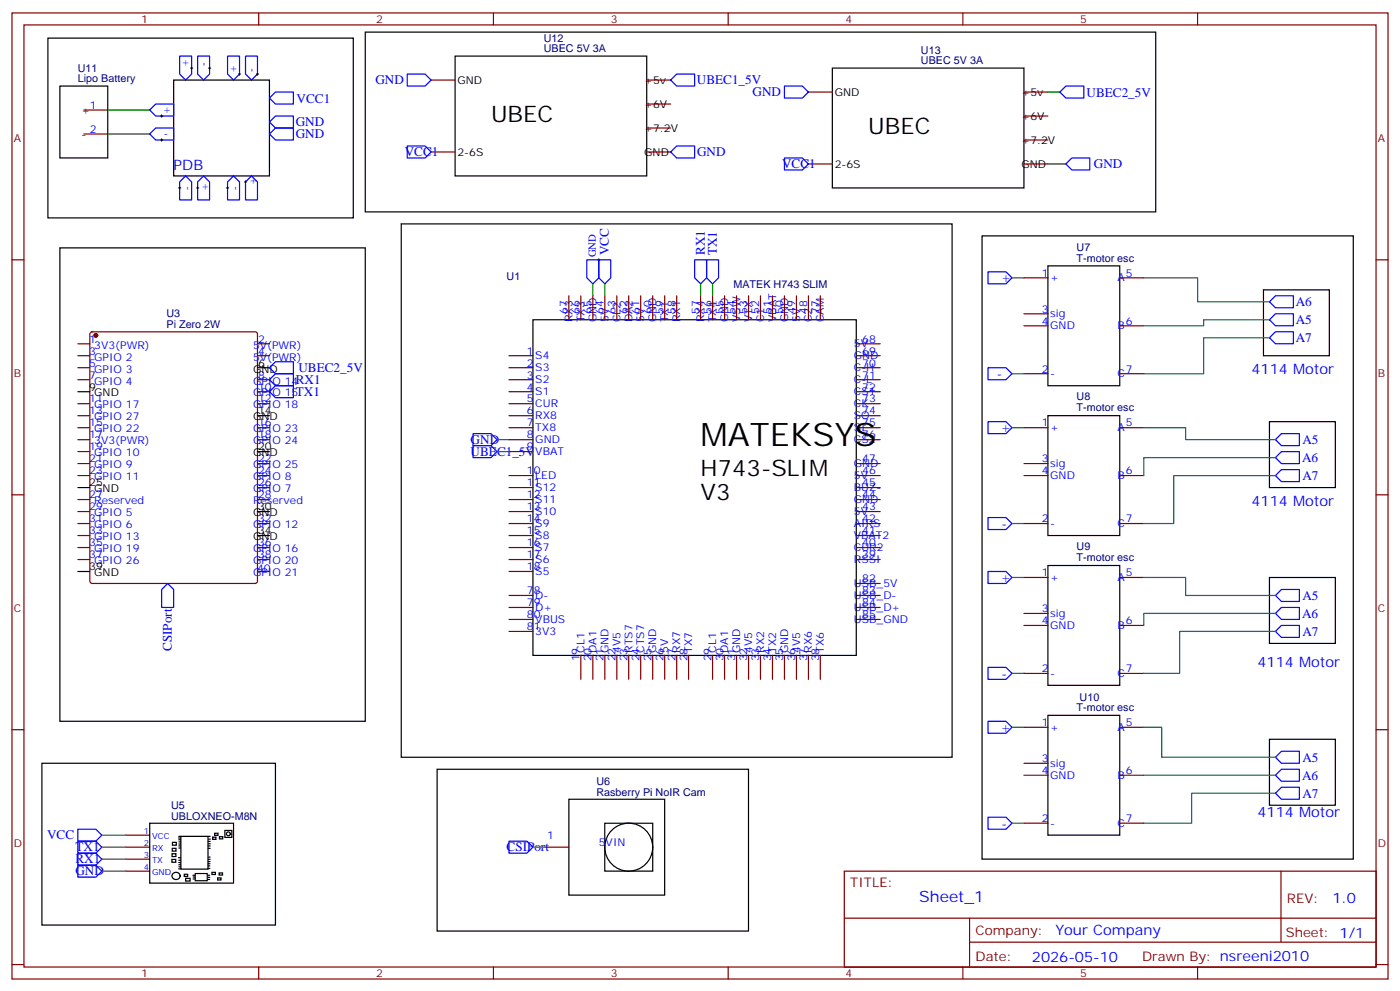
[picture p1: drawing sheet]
<svg xmlns="http://www.w3.org/2000/svg" width="412mm" height="292mm" viewBox="0 0 412 292" stroke-linecap="round" stroke-linejoin="round" font-family="sans-serif">
<g fill="none" stroke="#870000" stroke-width=".35">
<path d="M3.5 3.8h405.4v284.3h-405.4zM7.1 7.3h398.2v277.3h-398.2zM76.2 3.8v3.5M145.3 3.8v3.5M214.5 3.8v3.5M283.6 3.8v3.5M352.8 3.8v3.5M24.7 32.4h7M24.7 39.4h7M127 23.6h7.1M190.5 23.6h7.1M190.5 30.6h7.1"/>
<path d="M190.5 37.7h7.1M238.1 27.1h7.1M301.6 27.1h7.1M301.6 34.1h7.1M127 44.7h7.1M190.5 44.7h7.1M238.1 48.3h7.1M301.6 48.3h7.1M301.6 41.2h7.1M3.5 76.5h3.6M405.3 76.5h3.6M26.7 97.9l.5-.3h47.9l.7 .5v72.9l-.4 .7h-48.2l-.7-.4v-72.9z"/>
<path d="M167.6 87.1v7M171.1 87.1v7M174.6 87.1v7M178.2 87.1v7M181.7 87.1v7M185.2 87.1v7M188.7 87.1v7M192.3 87.1v7M195.8 87.1v7M199.3 87.1v7M206.4 87.1v7M209.9 87.1v7"/>
<path d="M213.4 87.1v7M217 87.1v7M220.5 87.1v7M224 87.1v7M227.5 87.1v7M231.1 87.1v7M234.6 87.1v7M238.1 87.1v7M241.7 87.1v7M301.6 81.8h7.1M301.6 92.4h7.1M301.6 95.9h7.1"/>
<path d="M329.8 81.8h7.1M329.8 95.9h7.1M22.9 104.7h3.6M22.9 108.2h3.6M22.9 111.8h3.6M22.9 118.8h3.6M22.9 101.2h3.6M75.8 104.7h3.6M75.8 111.8h3.6M75.8 115.3h3.6M75.8 118.8h3.6M75.8 101.2h3.6"/>
<path d="M149.9 104.7h7.1M149.9 108.2h7.1M149.9 111.8h7.1M149.9 115.3h7.1M149.9 118.8h7.1M252.2 104.7h7.1M252.2 108.2h7.1M252.2 111.8h7.1M252.2 115.3h7.1M252.2 118.8h7.1M252.2 101.2h7.1M301.6 110h7.1"/>
<path d="M329.8 110h7.1M22.9 122.3h3.6M22.9 125.9h3.6M22.9 129.4h3.6M22.9 132.9h3.6M22.9 140h3.6M22.9 136.5h3.6M75.8 125.9h3.6M75.8 129.4h3.6M75.8 140h3.6M75.8 136.5h3.6M149.9 122.3h7.1"/>
<path d="M149.9 125.9h7.1M149.9 129.4h7.1M149.9 132.9h7.1M149.9 140h7.1M252.2 122.3h7.1M252.2 125.9h7.1M252.2 129.4h7.1M252.2 140h7.1M252.2 136.5h7.1M301.6 125.9h7.1M301.6 140h7.1M301.6 136.5h7.1"/>
<path d="M329.8 125.9h7.1M329.8 140h7.1M3.5 145.6h3.6M22.9 147h3.6M22.9 150.6h3.6M22.9 154.1h3.6M22.9 157.6h3.6M75.8 143.5h3.6M75.8 147h3.6M75.8 154.1h3.6M149.9 143.5h7.1M149.9 147h7.1"/>
<path d="M149.9 150.6h7.1M149.9 154.1h7.1M149.9 157.6h7.1M252.2 143.5h7.1M252.2 147h7.1M252.2 150.6h7.1M252.2 154.1h7.1M252.2 157.6h7.1M301.6 154.1h7.1M329.8 154.1h7.1M405.3 145.6h3.6M22.9 161.1h3.6"/>
<path d="M22.9 164.7h3.6M75.8 161.1h3.6M75.8 164.7h3.6M75.8 168.2h3.6M149.9 175.3h7.1M149.9 178.8h7.1M149.9 161.1h7.1M149.9 164.7h7.1M149.9 168.2h7.1M252.2 171.7h7.1M252.2 175.3h7.1M252.2 178.8h7.1"/>
<path d="M252.2 161.1h7.1M252.2 164.7h7.1M301.6 170h7.1M329.8 170h7.1M149.9 182.3h7.1M149.9 185.8h7.1M171.1 192.9v7.1M174.6 192.9v7.1M178.2 192.9v7.1M181.7 192.9v7.1M185.2 192.9v7.1M188.7 192.9v7.1"/>
<path d="M192.3 192.9v7.1M195.8 192.9v7.1M199.3 192.9v7.1M202.8 192.9v7.1M209.9 192.9v7.1M213.4 192.9v7.1M217 192.9v7.1M220.5 192.9v7.1M224 192.9v7.1M227.5 192.9v7.1M231.1 192.9v7.1M234.6 192.9v7.1"/>
<path d="M238.1 192.9v7.1M241.7 192.9v7.1M252.2 182.3h7.1M301.6 198.2h7.1M301.6 180.6h7.1M301.6 184.1h7.1M329.8 198.2h7.1M329.8 184.1h7.1M3.5 214.8h3.6M301.6 214.1h7.1M329.8 214.1h7.1M405.3 214.8h3.6"/>
<path d="M301.6 224.6h7.1M301.6 228.2h7.1M329.8 228.2h7.1M37 245.8h7.1M37 249.3h7.1M37 252.9h7.1M37 256.4h7.1M160.5 249.3h7.1M248.7 256.4h156.6v28.2h-156.6zM301.6 242.3h7.1M329.8 242.3h7.1M377.3 256.4v20.9"/>
<path d="M248.7 270.2h156.5M285.6 277.3h119.6M285.6 270.2v14.2M3.5 283.9h3.6M76.2 284.6v3.5M145.3 284.6v3.5M214.5 284.6v3.5M283.6 284.6v3.5M352.8 284.6v3.5M405.3 283.9h3.6"/>
</g>
<g fill="none" stroke="#000" stroke-width=".35">
<path d="M14.1 11.2h90v52.9h-90zM107.6 9.5h232.8v52.9h-232.8zM134.1 16.5h56.4v35.3h-56.4zM17.6 25.3h14.1v21.2h-14.1zM51.2 23.6h28.2v28.2h-28.2zM245.2 20h56.4v35.3h-56.4zM17.6 73h90v139.3h-90zM118.2 65.9h162.3v157h-162.3zM289.3 69.4h109.3v183.5h-109.3zM308.7 78.2h21.1v35.3h-21.1zM157 94.1h95.2v98.8h-95.2zM372.2 85.3h19.4v19.4h-19.4z"/>
<path d="M22.9 115.3h3.6M75.8 108.2h3.6M75.8 132.9h3.6M75.8 122.3h3.6M308.7 122.3h21.1v35.3h-21.1zM373.9 124.1h19.4v19.4h-19.4zM22.9 143.5h3.6M75.8 157.6h3.6M75.8 150.6h3.6M22.9 168.2h3.6M308.7 166.4h21.1v35.3h-21.1zM373.9 170h19.4v19.4h-19.4z"/>
<path d="M308.7 210.5h21.1v35.3h-21.1zM373.9 217.6h19.4v19.4h-19.4zM12.3 224.6h68.8v47.7h-68.8zM128.8 226.4h91.7v47.6h-91.7zM167.6 235.2h28.2v28.3h-28.2zM44.1 242.3h24.7v17.6h-24.7zM50.6 252.9h1.2v.9h-1.2zM50.7 251.3h1.1v.8h-1.1zM50.7 249.7h1.1v.8h-1.1zM50.8 247.9h1.1v.9h-1.1zM50.9 257.2a1.18 1.18 0 0 1 1.8-.3 1.18 1.18 0 0 1 0 1.8 1.18 1.18 0 0 1-1.8-.3 .95 .95 0 0 1 0-1.2zM52.6 252.4h.5"/>
<path d="M52.6 246.6h.5M52.6 255.7h.5M52.6 247.2h.6M52.7 254.5h.5M52.7 246.2h.5M52.7 253.9h.5M52.7 253.2h.5M52.7 249h.5M52.7 249.6h.5M52.7 248.4h.5M52.7 255.1h.5M52.7 247.8h.5"/>
<path d="M53.3 246.2h8v9.6h-8zM54.3 257.3h1v.7h-1zM54.7 258.5h1.3v.8h-1.3zM56.8 257.6h.6M56.9 258.1h.5M56.9 258.7h.5M57.5 257.1h3.5v2.1h-3.5zM61.2 257.6h.5M61.2 258.8h.5M61.3 258.2h.5M61.3 254.9h.5M61.3 255.6h.5"/>
<path d="M61.3 254.2h.5M61.3 253.6h.6M61.4 252.9h.5M61.4 246.2h.5M61.4 247.6h.5M61.4 249h.5M61.4 249.7h.5M61.4 252.3h.5M61.4 247h.5M61.4 248.4h.5M62.4 256.8h1v.6h-1zM62.6 246.4h1v.6h-1z"/>
<path d="M63.2 245.2h1v.7h-1zM64.1 258.4h1v.6h-1zM64.6 256.9h1v.7h-1zM64.6 246.3h1v.6h-1zM66.2 244.4h2.1v2.1h-2.1zM178.2 242.3h14.1v14.1h-14.1z"/>
<circle cx="67.3" cy="245.4" r=".58"/>
<circle cx="185.2" cy="249.3" r="7.1"/>
</g>
<g fill="none" stroke="#00f" stroke-width=".35">
<path d="M52.9 16.5h3.5v5.3l-1.7 1.8-1.8-1.8zM58.2 16.5h3.5v5.3l-1.7 1.8-1.8-1.8zM67 16.5h3.6v5.3l-1.8 1.8-1.8-1.8zM72.3 16.5h3.5v5.3l-1.7 1.8-1.8-1.8zM44.1 39.4l1.8-1.7h5.3v3.5h-5.3zM45.9 30.6h5.3v3.5h-5.3l-1.8-1.7zM79.4 39.4l1.7-1.7h5.3v3.5h-5.3zM81.1 34.1h5.3v3.6h-5.3l-1.7-1.8zM81.1 27.1h5.3v3.5h-5.3l-1.7-1.7zM119.9 21.8h5.3l1.8 1.8-1.8 1.7h-5.3zM199.3 21.8h5.3v3.5h-5.3l-1.7-1.7zM231.1 25.3h5.3l1.7 1.8-1.7 1.8h-5.3z"/>
<path d="M312.2 27.1l1.8-1.8h5.3v3.6h-5.3zM54.7 51.8l1.7 1.8v5.2h-3.5v-5.2zM60 51.8l1.7 1.8v5.2h-3.5v-5.2zM68.8 51.8l1.8 1.8v5.2h-3.6v-5.2zM74.1 51.8l1.7 1.8v5.2h-3.5v-5.2zM119.9 43h5.3l1.8 1.7-1.8 1.8h-5.3zM197.6 44.7l1.7-1.7h5.3v3.5h-5.3zM231.1 46.5h5.3l1.7 1.8-1.7 1.7h-5.3zM314 48.3l1.7-1.8h5.3v3.5h-5.3zM172.9 76.5h3.5v5.3l-1.8 1.7-1.7-1.7zM176.4 76.5h3.5v5.3l-1.7 1.7-1.8-1.7zM204.6 76.5h3.5v5.3l-1.7 1.7-1.8-1.7z"/>
<path d="M208.1 76.5h3.6v5.3l-1.8 1.7-1.8-1.7zM291 80h5.3l1.8 1.8-1.8 1.7h-5.3zM373.9 94.1l1.8-1.7h5.3v3.5h-5.3zM373.9 88.8l1.8-1.7h5.3v3.5h-5.3zM373.9 99.4l1.8-1.8h5.3v3.6h-5.3zM79.4 108.2l1.7-1.7h5.3v3.5h-5.3zM79.4 111.8l1.7-1.8h5.3v3.5h-5.3zM79.4 115.3l1.7-1.8h5.3v3.6h-5.3zM291 108.2h5.3l1.8 1.8-1.8 1.8h-5.3zM139.3 131.2h5.3l1.8 1.7-1.8 1.8h-5.3zM139.3 127.6h5.3l1.8 1.8-1.8 1.8h-5.3zM291 124.1h5.3l1.8 1.8-1.8 1.7h-5.3z"/>
<path d="M375.7 134.7l1.8-1.8h5.3v3.6h-5.3zM375.7 140l1.8-1.8h5.3v3.5h-5.3zM377.5 127.6h5.3v3.6h-5.3l-1.8-1.8zM291 152.3h5.3l1.8 1.8-1.8 1.8h-5.3zM49.4 171.7l1.8 1.8v5.3h-3.6v-5.3zM291 168.2h5.3l1.8 1.8-1.8 1.7h-5.3zM377.5 173.5h5.3v3.5h-5.3l-1.8-1.7zM291 196.4h5.3l1.8 1.8-1.8 1.8h-5.3zM375.7 180.6l1.8-1.8h5.3v3.5h-5.3zM377.5 184.1h5.3v3.5h-5.3l-1.8-1.8zM291 212.3h5.3l1.8 1.8-1.8 1.7h-5.3zM375.7 228.2l1.8-1.8h5.3v3.5h-5.3z"/>
<path d="M377.5 221.1h5.3v3.5h-5.3l-1.8-1.7zM377.5 231.7h5.3v3.5h-5.3l-1.8-1.7zM22.9 247.6h5.3l1.8 1.7-1.8 1.8h-5.3zM22.9 251.1h5.3l1.8 1.8-1.8 1.7h-5.3zM22.9 254.6h5.3l1.8 1.8-1.8 1.8h-5.3zM22.9 244.1h5.3l1.8 1.7-1.8 1.8h-5.3zM149.9 247.6h5.3l1.8 1.7-1.8 1.8h-5.3zM291 240.5h5.3l1.8 1.8-1.8 1.8h-5.3z"/>
</g>
<g fill="none" stroke="#008700" stroke-width=".35">
<path d="M31.7 39.4h12.4M31.7 32.4h12.4M308.7 27.1h3.5M308.7 48.3h5.3M174.6 83.5v3.6M178.2 83.5v3.6M206.4 83.5v3.6M209.9 83.5v3.6M298.1 81.8h3.5M336.9 81.8h15.9v7h21.1M373.9 99.4h-19.4v10.6h-17.6M373.9 94.1h-19.4v1.8h-17.6"/>
<path d="M298.1 110h3.5M146.4 129.4h3.5M146.4 132.9h3.5M298.1 125.9h3.5M336.9 125.9h12.3v3.5h26.5M375.7 134.7h-38.8v5.3M375.7 140h-30v14.1h-8.8M298.1 154.1h3.5M298.1 170h3.5M336.9 170h12.3v5.3h26.5M298.1 198.2h3.5M375.7 180.6h-38.8v3.5"/>
<path d="M375.7 185.8h-28.2v12.4h-10.6M298.1 214.1h3.5M336.9 214.1h5.3v8.8h33.5M336.9 228.2h38.8M375.7 233.5h-24.7v8.8h-14.1M30 249.3h7M30 252.9h7M30 256.4h7M30 245.8h7M157 249.3h3.5M298.1 242.3h3.5"/>
</g>
<g fill="none" stroke="#000" stroke-width=".29">
<path d="M56.4 19.7v.7M61.7 19.7v.7M47.3 34.1h.7M47.6 33.8v.7M56.1 20h.7M61.4 20h.7M70.2 21.8h.7M70.6 21.4v.8M75.5 21.8h.7M75.8 21.4v.8M47.3 41.2h.7M47.6 40.9v.7"/>
<path d="M52.6 55.3h.7M52.9 55v.7M57.9 55.3h.7M58.2 55v.7M66.7 55.3h.7M67 55v.7M72 53.6h.7M72.3 53.2v.7M176 76.5h.7M176.4 76.1v.7"/>
</g>
<circle cx="28.2" cy="98.7" r=".53" fill="#870000" stroke="#870000" stroke-width=".35"/>
<text font-size="9.5" x="206.4" y="131.2">MATEKSYS</text>
<g font-size="6.7">
<text x="144.6" y="35.9">UBEC</text>
<text x="255.8" y="39.4">UBEC</text>
<text x="206.4" y="140">H743-SLIM</text>
<text x="206.4" y="147">V3</text>
</g>
<text font-size="4.6" fill="#00f" x="270.8" y="265.4">Sheet_1</text>
<g font-size="4.2" fill="#00f">
<text x="51.2" y="50">PDB</text>
<text x="368.7" y="110">4114 Motor</text>
<text x="368.7" y="148.8">4114 Motor</text>
<text x="370.4" y="196.4">4114 Motor</text>
<text x="370.4" y="240.5">4114 Motor</text>
<text x="392.5" y="265.7">1.0</text>
<text x="310.9" y="275.2">Your Company</text>
<text x="304" y="283">2026-05-10</text>
</g>
<g font-size="3.9" fill="#00f">
<text x="110.6" y="24.8">GND</text>
<text x="205.3" y="24.8">UBEC1_5V</text>
<text x="221.7" y="28.3">GND</text>
<text x="320.1" y="28.5">UBEC2_5V</text>
<text x="87.4" y="30.2">VCC1</text>
<text x="87.1" y="37.1">GND</text>
<text x="87.1" y="40.6">GND</text>
<text x="119.2" y="45.9">VCC1</text>
<text x="205.3" y="45.9">GND</text>
<text x="230.4" y="49.5">VCC1</text>
<text x="322.2" y="49.5">GND</text>
<text x="179.4" y="75.1" transform="rotate(-90 179.4 75.1)">VCC</text>
<text x="207.6" y="75.1" transform="rotate(-90 207.6 75.1)">RX1</text>
<text x="211.1" y="75.1" transform="rotate(-90 211.1 75.1)">TX1</text>
<text x="295.3" y="83.1">+</text>
<text x="381.7" y="95.4">A5</text>
<text x="381.7" y="90.1">A6</text>
<text x="381.7" y="100.7">A7</text>
<text x="87.1" y="113">RX1</text>
<text x="87.9" y="109.5">UBEC2_5V</text>
<text x="293.9" y="111.2">-</text>
<text x="87.1" y="116.5">TX1</text>
<text x="138.6" y="130.6">GND</text>
<text x="295.2" y="127.2">+</text>
<text x="383.7" y="130.7">A5</text>
<text x="138.6" y="134.1">UBEC1_5V</text>
<text x="383.5" y="136">A6</text>
<text x="383.7" y="141.3">A7</text>
<text x="295.2" y="155.5">-</text>
<text x="295.2" y="171.3">+</text>
<text x="383.7" y="176.6">A5</text>
<text x="383.5" y="181.9">A6</text>
<text x="50.7" y="191.6" transform="rotate(-90 50.7 191.6)">CSIPort</text>
<text x="383.7" y="187.2">A7</text>
<text x="295.2" y="199.6">-</text>
<text x="295.2" y="215.4">+</text>
<text x="383.7" y="224.2">A5</text>
<text x="383.5" y="229.5">A6</text>
<text x="383.7" y="234.8">A7</text>
<text x="295.2" y="243.7">-</text>
<text x="13.9" y="247.1">VCC</text>
<text x="22.2" y="250.6">TX1</text>
<text x="149.2" y="250.6">CSIPort</text>
<text x="22.2" y="254.1">RX1</text>
<text x="22.2" y="257.6">GND</text>
</g>
<g font-size="3.9" fill="#800">
<text x="250.5" y="261">TITLE:</text>
<text x="379.1" y="265.7">REV:</text>
<text x="287.4" y="275.2">Company:</text>
<text x="378.7" y="275.8">Sheet: 1/1</text>
<text x="287.4" y="282.9">Date:</text>
<text x="336.4" y="282.9">Drawn By: nsreeni2010</text>
</g>
<g font-size="3.2" fill="#800">
<text x="41.6" y="6.8">1</text>
<text x="110.8" y="6.8">2</text>
<text x="179.9" y="6.8">3</text>
<text x="249.1" y="6.8">4</text>
<text x="318.2" y="6.8">5</text>
<text x="4.1" y="41.9">A</text>
<text x="405.9" y="41.9">A</text>
<text x="4.1" y="111.1">B</text>
<text x="405.9" y="111.1">B</text>
<text x="4.1" y="180.2">C</text>
<text x="405.9" y="180.2">C</text>
<text x="4.1" y="249.3">D</text>
<text x="405.9" y="249.3">D</text>
<text x="41.6" y="287.6">1</text>
<text x="110.8" y="287.6">2</text>
<text x="179.9" y="287.6">3</text>
<text x="249.1" y="287.6">4</text>
<text x="318.2" y="287.6">5</text>
</g>
<g font-size="3.2" fill="#000080">
<text x="160.2" y="15.5">UBEC 5V 3A</text>
<text x="160.2" y="12.3">U12</text>
<text x="271.3" y="15.8">U13</text>
<text x="22.9" y="21.1">U11</text>
<text x="271.3" y="19">UBEC 5V 3A</text>
<text x="22.9" y="24.3">Lipo Battery</text>
<text x="317.1" y="77">T-motor esc</text>
<text x="317.1" y="73.8">U7</text>
<text x="149.2" y="82.3">U1</text>
<text x="216.1" y="84.7">MATEK H743 SLIM</text>
<text x="49" y="93.3">U3</text>
<text x="49" y="96.5">Pi Zero 2W</text>
<text x="317.1" y="117.9">U8</text>
<text x="317.1" y="121.1">T-motor esc</text>
<text x="317.1" y="161.9">U9</text>
<text x="317.1" y="165.2">T-motor esc</text>
<text x="317.1" y="209.3">T-motor esc</text>
<text x="318" y="206.4">U10</text>
<text x="175.7" y="231">U6</text>
<text x="50.4" y="238">U5</text>
<text x="175.7" y="234.2">Rasberry Pi NoIR Cam</text>
<text x="50.4" y="241.2">UBLOXNEO-M8N</text>
</g>
<g font-size="3.2" fill="#00f">
<text x="55.6" y="19.3" transform="rotate(-90 55.6 19.3)">+</text>
<text x="60.9" y="19.3" transform="rotate(-90 60.9 19.3)">-</text>
<text x="69.7" y="21.1" transform="rotate(-90 69.7 21.1)">+</text>
<text x="75" y="21.1" transform="rotate(-90 75 21.1)">-</text>
<text x="24" y="33.4">+</text>
<text x="26.5" y="32">1</text>
<text x="48.3" y="33.3">+</text>
<text x="24" y="40.5">-</text>
<text x="26.5" y="39.1">2</text>
<text x="48.3" y="40.3">-</text>
<text x="56.1" y="56" transform="rotate(-90 56.1 56)">-</text>
<text x="61.3" y="56" transform="rotate(-90 61.3 56)">+</text>
<text x="70.2" y="56" transform="rotate(-90 70.2 56)">-</text>
<text x="75.5" y="54.3" transform="rotate(-90 75.5 54.3)">+</text>
<text x="175.5" y="75.8" transform="rotate(-90 175.5 75.8)">GND</text>
<text x="306.9" y="81.4">1</text>
<text x="309.4" y="82.8">+</text>
<text x="329.1" y="82.8">A</text>
<text x="331.6" y="81.4">5</text>
<text x="167.2" y="92.4" transform="rotate(-90 167.2 92.4)">67</text>
<text x="168.6" y="94.8" transform="rotate(-90 168.6 94.8)">RX3</text>
<text x="170.7" y="92.4" transform="rotate(-90 170.7 92.4)">66</text>
<text x="172.2" y="94.8" transform="rotate(-90 172.2 94.8)">TX3</text>
<text x="174.3" y="92.4" transform="rotate(-90 174.3 92.4)">65</text>
<text x="175.7" y="94.8" transform="rotate(-90 175.7 94.8)">GND</text>
<text x="177.8" y="92.4" transform="rotate(-90 177.8 92.4)">64</text>
<text x="179.2" y="94.8" transform="rotate(-90 179.2 94.8)">5V</text>
<text x="181.3" y="92.4" transform="rotate(-90 181.3 92.4)">63</text>
<text x="182.7" y="94.8" transform="rotate(-90 182.7 94.8)">CL2</text>
<text x="184.9" y="92.4" transform="rotate(-90 184.9 92.4)">62</text>
<text x="186.3" y="94.8" transform="rotate(-90 186.3 94.8)">DA2</text>
<text x="188.4" y="92.4" transform="rotate(-90 188.4 92.4)">61</text>
<text x="189.8" y="94.8" transform="rotate(-90 189.8 94.8)">5V</text>
<text x="191.9" y="92.4" transform="rotate(-90 191.9 92.4)">60</text>
<text x="193.3" y="94.8" transform="rotate(-90 193.3 94.8)">GND</text>
<text x="195.4" y="92.4" transform="rotate(-90 195.4 92.4)">59</text>
<text x="196.8" y="94.8" transform="rotate(-90 196.8 94.8)">TX1</text>
<text x="199" y="92.4" transform="rotate(-90 199 92.4)">58</text>
<text x="200.4" y="94.8" transform="rotate(-90 200.4 94.8)">RX1</text>
<text x="206" y="92.4" transform="rotate(-90 206 92.4)">57</text>
<text x="207.4" y="94.8" transform="rotate(-90 207.4 94.8)">RX4</text>
<text x="209.5" y="92.4" transform="rotate(-90 209.5 92.4)">56</text>
<text x="211" y="94.8" transform="rotate(-90 211 94.8)">TX4</text>
<text x="213.1" y="92.4" transform="rotate(-90 213.1 92.4)">55</text>
<text x="214.5" y="94.8" transform="rotate(-90 214.5 94.8)">GND</text>
<text x="216.6" y="92.4" transform="rotate(-90 216.6 92.4)">54</text>
<text x="218" y="94.8" transform="rotate(-90 218 94.8)">VSW</text>
<text x="220.1" y="92.4" transform="rotate(-90 220.1 92.4)">53</text>
<text x="221.5" y="94.8" transform="rotate(-90 221.5 94.8)">VTX</text>
<text x="223.7" y="92.4" transform="rotate(-90 223.7 92.4)">52</text>
<text x="225.1" y="94.8" transform="rotate(-90 225.1 94.8)">C1</text>
<text x="227.2" y="92.4" transform="rotate(-90 227.2 92.4)">51</text>
<text x="228.6" y="94.8" transform="rotate(-90 228.6 94.8)">VBAT</text>
<text x="230.7" y="92.4" transform="rotate(-90 230.7 92.4)">50</text>
<text x="232.1" y="94.8" transform="rotate(-90 232.1 94.8)">GND</text>
<text x="234.2" y="92.4" transform="rotate(-90 234.2 92.4)">49</text>
<text x="235.7" y="94.8" transform="rotate(-90 235.7 94.8)">5V</text>
<text x="237.8" y="92.4" transform="rotate(-90 237.8 92.4)">48</text>
<text x="239.2" y="94.8" transform="rotate(-90 239.2 94.8)">C2</text>
<text x="241.3" y="92.4" transform="rotate(-90 241.3 92.4)">77</text>
<text x="242.7" y="94.8" transform="rotate(-90 242.7 94.8)">CAM</text>
<text x="306.9" y="92">3</text>
<text x="306.9" y="95.5">4</text>
<text x="309.4" y="93.4">sig</text>
<text x="331.6" y="95.5">6</text>
<text x="26.3" y="100.8">1</text>
<text x="76" y="100.8">2</text>
<text x="254" y="100.8">68</text>
<text x="309.4" y="96.9">GND</text>
<text x="329.1" y="96.9">B</text>
<text x="26.3" y="104.4">3</text>
<text x="26.3" y="107.9">5</text>
<text x="27.8" y="102.6">3V3(PWR)</text>
<text x="27.8" y="106.1">GPIO 2</text>
<text x="74.5" y="106.1">5V(PWR)</text>
<text x="74.5" y="102.6">5V(PWR)</text>
<text x="76" y="104.4">4</text>
<text x="155.2" y="104.4">1</text>
<text x="155.2" y="107.9">2</text>
<text x="157.7" y="105.8">S4</text>
<text x="251.5" y="102.2">5V</text>
<text x="251.5" y="105.8">GND</text>
<text x="254" y="104.4">69</text>
<text x="254" y="107.9">70</text>
<text x="26.3" y="111.4">7</text>
<text x="27.8" y="109.6">GPIO 3</text>
<text x="27.8" y="113.2">GPIO 4</text>
<text x="74.5" y="113.2">GPIO 14</text>
<text x="76" y="111.4">8</text>
<text x="155.2" y="111.4">3</text>
<text x="157.7" y="109.3">S3</text>
<text x="157.7" y="112.8">S2</text>
<text x="251.5" y="109.3">C-H</text>
<text x="251.5" y="112.8">C-L</text>
<text x="254" y="111.4">71</text>
<text x="306.9" y="109.6">2</text>
<text x="309.4" y="111.1">-</text>
<text x="329.1" y="111.1">C</text>
<text x="331.6" y="109.6">7</text>
<text x="26.3" y="118.5">11</text>
<text x="74.5" y="116.7">GPIO 15</text>
<text x="76" y="118.5">12</text>
<text x="76" y="114.9">10</text>
<text x="155.2" y="114.9">4</text>
<text x="155.2" y="118.5">5</text>
<text x="157.7" y="116.3">S1</text>
<text x="157.7" y="119.9">CUR</text>
<text x="251.5" y="116.3">CS1</text>
<text x="251.5" y="119.9">CK</text>
<text x="254" y="114.9">72</text>
<text x="254" y="118.5">73</text>
<text x="26.3" y="122">13</text>
<text x="26.3" y="125.5">15</text>
<text x="27.8" y="120.2">GPIO 17</text>
<text x="27.8" y="123.8">GPIO 27</text>
<text x="74.5" y="120.2">GPIO 18</text>
<text x="76" y="125.5">16</text>
<text x="155.2" y="122">6</text>
<text x="155.2" y="125.5">7</text>
<text x="157.7" y="123.4">RX8</text>
<text x="251.5" y="123.4">SO</text>
<text x="254" y="122">74</text>
<text x="254" y="125.5">75</text>
<text x="306.9" y="125.5">1</text>
<text x="331.6" y="125.5">5</text>
<text x="26.3" y="129">17</text>
<text x="27.8" y="127.3">GPIO 22</text>
<text x="27.8" y="130.8">3V3(PWR)</text>
<text x="74.5" y="130.8">GPIO 24</text>
<text x="74.5" y="127.3">GPIO 23</text>
<text x="76" y="129">18</text>
<text x="155.2" y="129">8</text>
<text x="157.7" y="126.9">TX8</text>
<text x="157.7" y="130.5">GND</text>
<text x="251.5" y="126.9">SI</text>
<text x="251.5" y="130.5">CS2</text>
<text x="254" y="129">76</text>
<text x="309.4" y="126.9">+</text>
<text x="329.1" y="126.9">A</text>
<text x="26.3" y="132.6">19</text>
<text x="26.3" y="136.1">21</text>
<text x="27.8" y="134.3">GPIO 10</text>
<text x="27.8" y="137.9">GPIO 9</text>
<text x="74.5" y="137.9">GPIO 25</text>
<text x="76" y="136.1">22</text>
<text x="155.2" y="132.6">9</text>
<text x="157.7" y="134">VBAT</text>
<text x="251.5" y="137.5">GND</text>
<text x="254" y="136.1">47</text>
<text x="306.9" y="136.1">3</text>
<text x="309.4" y="137.5">sig</text>
<text x="26.3" y="139.6">23</text>
<text x="27.8" y="141.4">GPIO 11</text>
<text x="74.5" y="141.4">GPIO 8</text>
<text x="76" y="143.2">26</text>
<text x="76" y="139.6">24</text>
<text x="155.2" y="139.6">10</text>
<text x="155.2" y="143.2">11</text>
<text x="157.7" y="141">LED</text>
<text x="251.5" y="141">5V</text>
<text x="254" y="143.2">45</text>
<text x="254" y="139.6">46</text>
<text x="306.9" y="139.6">4</text>
<text x="309.4" y="141">GND</text>
<text x="329.1" y="141">B</text>
<text x="331.6" y="139.6">6</text>
<text x="26.3" y="146.7">27</text>
<text x="27.8" y="148.4">Reserved</text>
<text x="74.5" y="148.4">Reserved</text>
<text x="74.5" y="144.9">GPIO 7</text>
<text x="76" y="146.7">28</text>
<text x="155.2" y="146.7">12</text>
<text x="157.7" y="144.6">S12</text>
<text x="157.7" y="148.1">S11</text>
<text x="251.5" y="148.1">GND</text>
<text x="251.5" y="144.6">BUZ-</text>
<text x="254" y="146.7">44</text>
<text x="26.3" y="150.2">29</text>
<text x="26.3" y="153.7">31</text>
<text x="27.8" y="152">GPIO 5</text>
<text x="27.8" y="155.5">GPIO 6</text>
<text x="74.5" y="155.5">GPIO 12</text>
<text x="76" y="153.7">32</text>
<text x="155.2" y="150.2">13</text>
<text x="155.2" y="153.7">14</text>
<text x="157.7" y="151.6">S10</text>
<text x="157.7" y="155.2">S9</text>
<text x="251.5" y="155.2">AIRS</text>
<text x="251.5" y="151.6">5V</text>
<text x="254" y="153.7">42</text>
<text x="254" y="150.2">43</text>
<text x="306.9" y="153.7">2</text>
<text x="309.4" y="155.2">-</text>
<text x="329.1" y="155.2">C</text>
<text x="331.6" y="153.7">7</text>
<text x="26.3" y="157.3">33</text>
<text x="26.3" y="160.8">35</text>
<text x="27.8" y="159">GPIO 13</text>
<text x="76" y="160.8">36</text>
<text x="155.2" y="157.3">15</text>
<text x="155.2" y="160.8">16</text>
<text x="157.7" y="158.7">S8</text>
<text x="251.5" y="158.7">VBAT2</text>
<text x="254" y="160.8">40</text>
<text x="254" y="157.3">41</text>
<text x="26.3" y="164.3">37</text>
<text x="27.8" y="162.6">GPIO 19</text>
<text x="27.8" y="166.1">GPIO 26</text>
<text x="74.5" y="166.1">GPIO 20</text>
<text x="74.5" y="162.6">GPIO 16</text>
<text x="76" y="164.3">38</text>
<text x="155.2" y="164.3">17</text>
<text x="155.2" y="167.9">18</text>
<text x="157.7" y="162.2">S7</text>
<text x="157.7" y="165.7">S6</text>
<text x="251.5" y="165.7">RSSI</text>
<text x="251.5" y="162.2">CUR2</text>
<text x="254" y="164.3">39</text>
<text x="74.5" y="169.6">GPIO 21</text>
<text x="75.7" y="168.3">40</text>
<text x="157.7" y="169.3">S5</text>
<text x="251.5" y="172.8">USB_5V</text>
<text x="254" y="171.4">82</text>
<text x="306.9" y="169.6">1</text>
<text x="309.4" y="171">+</text>
<text x="329.1" y="171">A</text>
<text x="331.6" y="169.6">5</text>
<text x="155.2" y="174.9">78</text>
<text x="155.2" y="178.4">79</text>
<text x="157.7" y="176.3">D-</text>
<text x="157.7" y="179.8">D+</text>
<text x="251.5" y="176.3">USB_D-</text>
<text x="251.5" y="179.8">USB_D+</text>
<text x="254" y="174.9">83</text>
<text x="254" y="178.4">84</text>
<text x="155.2" y="182">80</text>
<text x="155.2" y="185.5">81</text>
<text x="157.7" y="183.4">VBUS</text>
<text x="251.5" y="183.4">USB_GND</text>
<text x="254" y="182">85</text>
<text x="306.9" y="180.2">3</text>
<text x="306.9" y="183.7">4</text>
<text x="309.4" y="181.6">sig</text>
<text x="309.4" y="185.1">GND</text>
<text x="329.1" y="185.1">B</text>
<text x="331.6" y="183.7">6</text>
<text x="157.7" y="186.9">3V3</text>
<text x="170.7" y="194.7" transform="rotate(-90 170.7 194.7)">19</text>
<text x="172.2" y="192.2" transform="rotate(-90 172.2 192.2)">CL1</text>
<text x="174.3" y="194.7" transform="rotate(-90 174.3 194.7)">20</text>
<text x="175.7" y="192.2" transform="rotate(-90 175.7 192.2)">DA1</text>
<text x="177.8" y="194.7" transform="rotate(-90 177.8 194.7)">21</text>
<text x="179.2" y="192.2" transform="rotate(-90 179.2 192.2)">GND</text>
<text x="181.3" y="194.7" transform="rotate(-90 181.3 194.7)">22</text>
<text x="182.7" y="192.2" transform="rotate(-90 182.7 192.2)">4V5</text>
<text x="184.9" y="194.7" transform="rotate(-90 184.9 194.7)">23</text>
<text x="186.3" y="192.2" transform="rotate(-90 186.3 192.2)">RTS7</text>
<text x="188.4" y="194.7" transform="rotate(-90 188.4 194.7)">24</text>
<text x="189.8" y="192.2" transform="rotate(-90 189.8 192.2)">CTS7</text>
<text x="191.9" y="194.7" transform="rotate(-90 191.9 194.7)">25</text>
<text x="193.3" y="192.2" transform="rotate(-90 193.3 192.2)">GND</text>
<text x="195.4" y="194.7" transform="rotate(-90 195.4 194.7)">26</text>
<text x="196.8" y="192.2" transform="rotate(-90 196.8 192.2)">5V</text>
<text x="199" y="194.7" transform="rotate(-90 199 194.7)">27</text>
<text x="200.4" y="192.2" transform="rotate(-90 200.4 192.2)">RX7</text>
<text x="202.5" y="194.7" transform="rotate(-90 202.5 194.7)">28</text>
<text x="203.9" y="192.2" transform="rotate(-90 203.9 192.2)">TX7</text>
<text x="209.5" y="194.7" transform="rotate(-90 209.5 194.7)">29</text>
<text x="211" y="192.2" transform="rotate(-90 211 192.2)">CL1</text>
<text x="213.1" y="194.7" transform="rotate(-90 213.1 194.7)">30</text>
<text x="214.5" y="192.2" transform="rotate(-90 214.5 192.2)">DA1</text>
<text x="216.6" y="194.7" transform="rotate(-90 216.6 194.7)">31</text>
<text x="218" y="192.2" transform="rotate(-90 218 192.2)">GND</text>
<text x="220.1" y="194.7" transform="rotate(-90 220.1 194.7)">32</text>
<text x="221.5" y="192.2" transform="rotate(-90 221.5 192.2)">4V5</text>
<text x="223.7" y="194.7" transform="rotate(-90 223.7 194.7)">33</text>
<text x="225.1" y="192.2" transform="rotate(-90 225.1 192.2)">RX2</text>
<text x="227.2" y="194.7" transform="rotate(-90 227.2 194.7)">34</text>
<text x="228.6" y="192.2" transform="rotate(-90 228.6 192.2)">TX2</text>
<text x="230.7" y="194.7" transform="rotate(-90 230.7 194.7)">35</text>
<text x="232.1" y="192.2" transform="rotate(-90 232.1 192.2)">GND</text>
<text x="234.2" y="194.7" transform="rotate(-90 234.2 194.7)">36</text>
<text x="235.7" y="192.2" transform="rotate(-90 235.7 192.2)">4V5</text>
<text x="237.8" y="194.7" transform="rotate(-90 237.8 194.7)">37</text>
<text x="239.2" y="192.2" transform="rotate(-90 239.2 192.2)">RX6</text>
<text x="241.3" y="194.7" transform="rotate(-90 241.3 194.7)">38</text>
<text x="242.7" y="192.2" transform="rotate(-90 242.7 192.2)">TX6</text>
<text x="306.9" y="197.8">2</text>
<text x="331.6" y="197.8">7</text>
<text x="309.4" y="199.2">-</text>
<text x="329.1" y="199.2">C</text>
<text x="306.9" y="213.7">1</text>
<text x="309.4" y="215.1">+</text>
<text x="329.1" y="215.1">A</text>
<text x="331.6" y="213.7">5</text>
<text x="306.9" y="224.3">3</text>
<text x="306.9" y="227.8">4</text>
<text x="309.4" y="225.7">sig</text>
<text x="331.6" y="227.8">6</text>
<text x="309.4" y="229.2">GND</text>
<text x="329.1" y="229.2">B</text>
<text x="306.9" y="241.9">2</text>
<text x="309.4" y="243.3">-</text>
<text x="329.1" y="243.3">C</text>
<text x="331.6" y="241.9">7</text>
<text x="161.2" y="246.9">1</text>
<text x="176.4" y="249">5VIN</text>
</g>
<g font-size="3.2">
<text x="134.8" y="24.6">GND</text>
<text x="189.8" y="24.6">+5v</text>
<text x="245.9" y="28.2">GND</text>
<text x="300.9" y="28.2">+5v</text>
<text x="189.8" y="31.7">+6V</text>
<text x="300.9" y="35.2">+6V</text>
<text x="189.8" y="38.7">+7.2V</text>
<text x="134.8" y="45.8">2-6S</text>
<text x="189.8" y="45.8">GND</text>
<text x="300.9" y="42.3">+7.2V</text>
<text x="245.9" y="49.3">2-6S</text>
<text x="300.9" y="49.3">GND</text>
<text x="76" y="107.9">6</text>
<text x="74.5" y="109.6">GND</text>
<text x="26.3" y="114.9">9</text>
<text x="27.8" y="116.7">GND</text>
<text x="74.5" y="123.8">GND</text>
<text x="76" y="122">14</text>
<text x="74.5" y="134.3">GND</text>
<text x="76" y="132.6">20</text>
<text x="26.3" y="143.2">25</text>
<text x="27.8" y="144.9">GND</text>
<text x="74.5" y="152">GND</text>
<text x="76" y="150.2">30</text>
<text x="74.5" y="159">GND</text>
<text x="76" y="157.3">34</text>
<text x="26.3" y="167.9">39</text>
<text x="27.8" y="169.6">GND</text>
</g>
<g font-size="2.5" fill="#00f">
<text x="42.3" y="245.5">1</text>
<text x="42.3" y="249">2</text>
<text x="44.8" y="246.9">VCC</text>
<text x="44.8" y="250.4">RX</text>
<text x="42.3" y="252.5">3</text>
<text x="42.3" y="256">4</text>
<text x="44.8" y="253.9">TX</text>
<text x="44.8" y="257.5">GND</text>
</g>
</svg>
